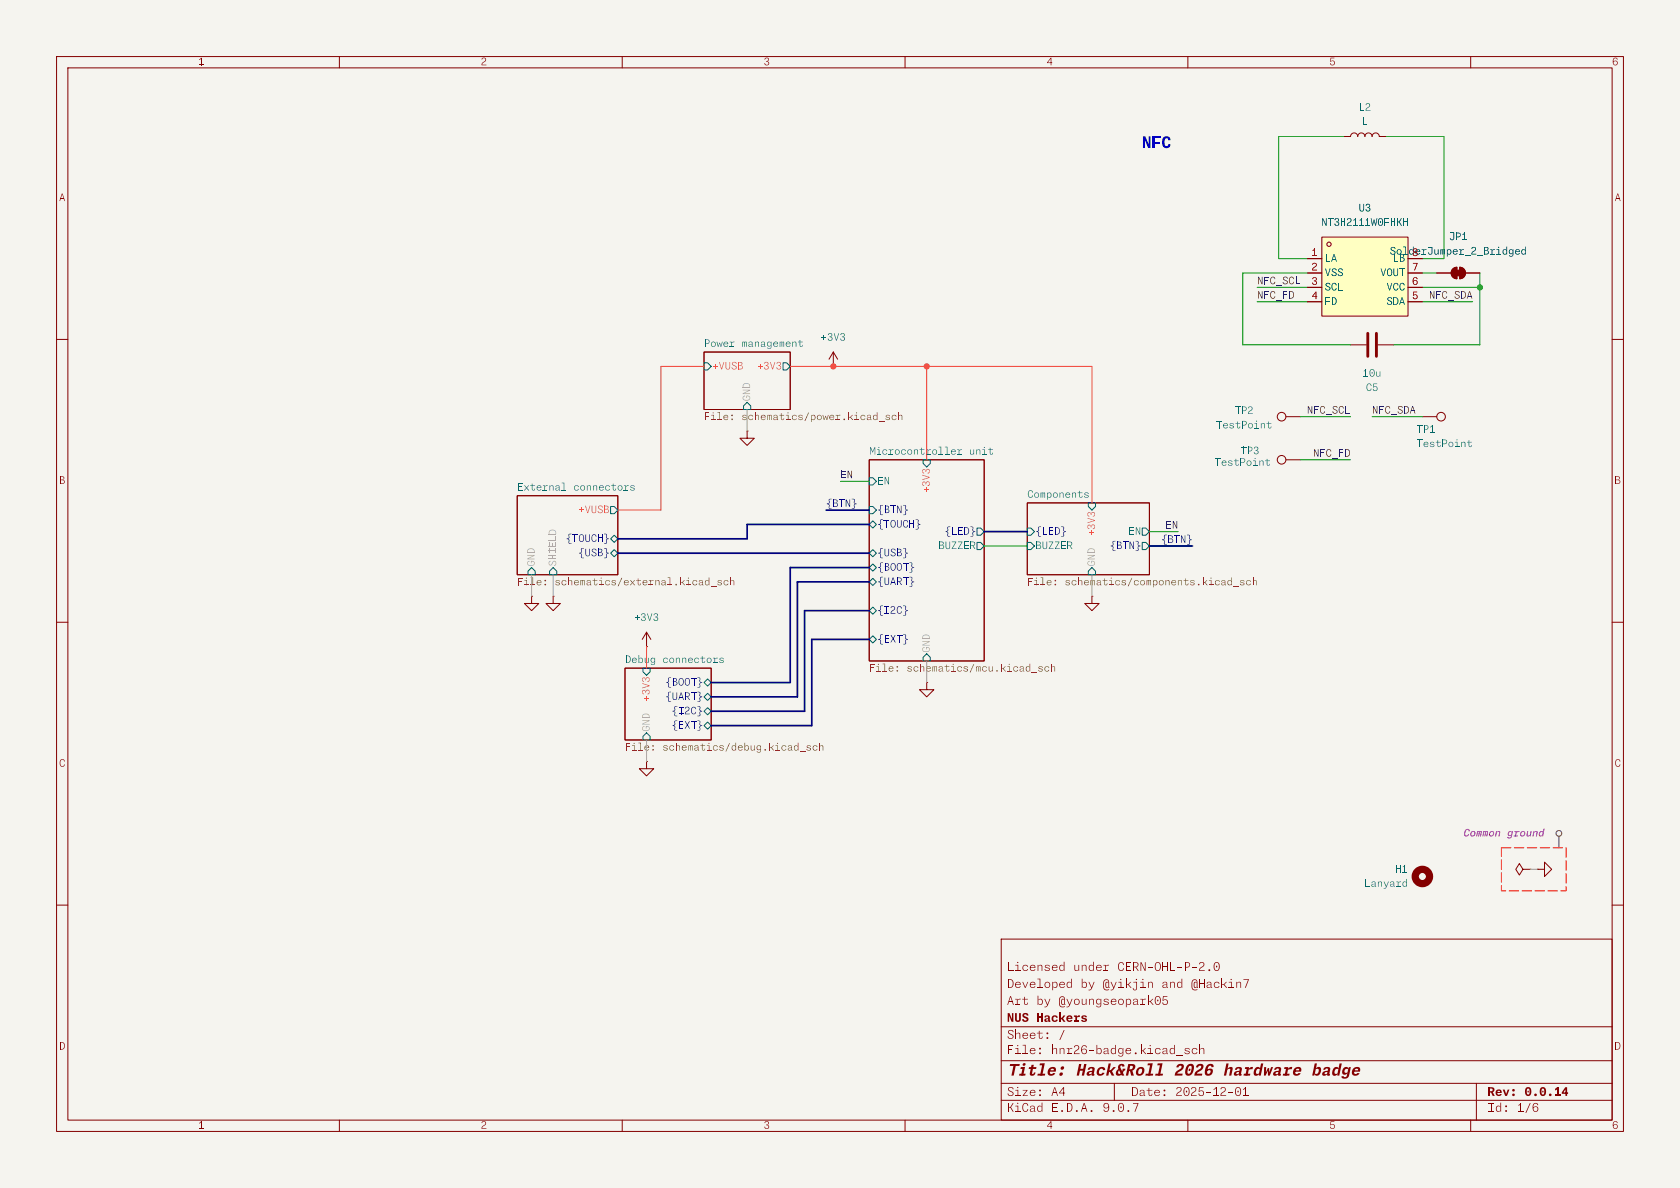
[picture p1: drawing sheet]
<svg xmlns="http://www.w3.org/2000/svg" width="297mm" height="210mm" viewBox="0 0 297 210" stroke-linecap="round" stroke-linejoin="round" font-family="sans-serif">
<path d="M0 0h297v210h-297z" fill="#f5f4ef" stroke="#f5f4ef" stroke-width=".18"/>
<g fill="none" stroke="#840000" stroke-width=".18">
<path d="M10 10h277v190h-277zM12 12h273v186h-273zM60 10v2M110 10v2M160 10v2M210 10v2M260 10v2M10 60h2M285 60h2M10 110h2M285 110h2M10 160h2"/>
<path d="M177 166h108v32h-108zM285 160h2M60 198v2M110 198v2M160 198v2M210 198v2M260 198v2"/>
</g>
<g fill="#840000">
<path d="M218.5 192.3a.57 .57 0 0 1 .7 0 .57 .57 0 0 1 .2 .7 .58 .58 0 0 1-.5 .8 .58 .58 0 0 1-.6-.8h.2a.43 .43 0 0 0 .1 .5 .43 .43 0 0 0 .6-.1l.1-.4a.43 .43 0 0 0-.2-.6 .43 .43 0 0 0-.5 .1l-.1 .5h-.2z"/>
<path d="M219.7 192.5l.5-.3-.2 .3-.3 .1z"/>
<path d="M220.1 192.2h.1v1.5h-.1z"/>
<path d="M219.7 193.6h1v.1h-1z"/>
<circle cx="205.9" cy="193.6" r=".17"/>
<circle cx="205.9" cy="192.8" r=".17"/>
<circle cx="218.9" cy="192.9" r=".15"/>
</g>
<path d="M177 194.5h108" fill="none" stroke="#840000" stroke-width=".18"/>
<g fill="#840000">
<path d="M200.3 195h1l-.6 1.5h-.1l.6-1.4h-.9z"/>
<circle cx="193" cy="196.4" r=".17"/>
</g>
<path d="M177 191.5h108" fill="none" stroke="#840000" stroke-width=".18"/>
<g fill="#840000">
<path d="M276.7 192.2h.3v1.5h-.3l.1-1.2-.5 .6h.9v.3h-1.1v-.3z"/>
<path d="M271.1 195.1l.6-.1 .2 .3-.1 .1a.37 .37 0 0 0-.5-.3 .37 .37 0 0 0-.2 .5v.1a.45 .45 0 0 0 0 .6 .45 .45 0 0 0 .6 .1 .41 .41 0 0 0-.1-.7 .41 .41 0 0 0-.6 .3 .5 .5 0 0 1 .8-.2 .5 .5 0 0 1-.1 .8 .5 .5 0 0 1-.7-.4l-.1-.6z"/>
<circle cx="183.9" cy="193.6" r=".17"/>
<circle cx="183.9" cy="192.8" r=".17"/>
<circle cx="266.3" cy="196.4" r=".17"/>
<circle cx="266.3" cy="195.6" r=".17"/>
</g>
<path d="M177 187.5h108" fill="none" stroke="#840000" stroke-width=".18"/>
<g fill="#840000">
<path d="M185.5 188.8a.64 .64 0 0 1 .8-.2 .64 .64 0 0 1 .3 .8h-1.1l.1-.2 .7 .1a.32 .32 0 0 0-.3-.4 .32 .32 0 0 0-.3 .3 .36 .36 0 0 0 0 .6 .36 .36 0 0 0 .5-.1h.4a.74 .74 0 0 1-1.2 .4 .74 .74 0 0 1 .1-1.3z"/>
<path d="M204.3 189.8h1.3l-.1 .3h-1.3z"/>
<path d="M204.7 188h.8l-.4 2.1h-.4l.4-1.9v.1h-.5z"/>
<path d="M228.9 188.8a.64 .64 0 0 1 .8-.2 .64 .64 0 0 1 .3 .8h-1.1v-.2l.8 .1a.32 .32 0 0 0-.3-.4 .32 .32 0 0 0-.4 .3 .36 .36 0 0 0 0 .6 .36 .36 0 0 0 .6-.1h.3a.74 .74 0 0 1-1.1 .4 .74 .74 0 0 1 .1-1.3z"/>
<path d="M182.2 185.4l.6-.1 .2 .5h-.9v-.1h.8a.41 .41 0 0 0-.5-.3 .41 .41 0 0 0-.3 .5 .41 .41 0 0 0 .5 .3l.4-.1a.55 .55 0 0 1-.8 .1 .55 .55 0 0 1 0-.8z"/>
<path d="M208 186.6h1.1v.1h-1.1z"/>
<path d="M209.5 185.4l.5-.1 .3 .3-.3-.2a.23 .23 0 0 0-.3-.1 .23 .23 0 0 0-.1 .3l.2 .1a.36 .36 0 0 1 .5 .4 .36 .36 0 0 1-.5 .2l-.3-.1-.1-.2h.1a.32 .32 0 0 0 .4 .3 .32 .32 0 0 0 .2-.4l-.3-.1a.3 .3 0 0 1-.3-.1 .3 .3 0 0 1 0-.3z"/>
<path d="M210.9 185.4l.5-.1 .3 .2-.1 .1a.39 .39 0 0 0-.6-.1 .39 .39 0 0 0 0 .6 .39 .39 0 0 0 .6-.1h.1a.55 .55 0 0 1-.9 .2 .55 .55 0 0 1 .1-.8z"/>
<path d="M212.1 184.7h.1v1.6h-.1z"/>
<path d="M212.2 185.4l.3-.1 .3 .1 .1 .9h-.1v-.7a.31 .31 0 0 0-.3-.2 .31 .31 0 0 0-.3 .2z"/>
<circle cx="187.6" cy="189.9" r=".31"/>
<circle cx="187.8" cy="188.8" r=".31"/>
<circle cx="183.9" cy="186.2" r=".17"/>
<circle cx="183.9" cy="185.4" r=".17"/>
</g>
<path d="M177 181.5h108" fill="none" stroke="#840000" stroke-width=".18"/>
<g fill="#840000">
<path d="M191.2 179.6l.5-.1 .4 .1v.2l-.6-.1 .2 .2a.38 .38 0 0 1 .5 .4 .38 .38 0 0 1-.6 .4 .41 .41 0 0 1-.5-.4l.7 .1v-.1l-.2-.1a.35 .35 0 0 1-.4-.2 .35 .35 0 0 1 0-.4z"/>
<path d="M181.1 176.2h.1v1.1a.22 .22 0 0 0 .2 .2 .22 .22 0 0 0 .2-.3h.1a.34 .34 0 0 1-.3 .5 .34 .34 0 0 1-.3-.4z"/>
<path d="M180.7 176.6h1v.1h-1z"/>
<path d="M205.6 176.1h.8v.1h-.7l-.1 .6a.49 .49 0 0 1 .8 .2 .49 .49 0 0 1-.3 .7 .49 .49 0 0 1-.6-.5h.1a.38 .38 0 0 0 .6 .2 .38 .38 0 0 0 .1-.5 .38 .38 0 0 0-.6 0h-.2z"/>
<path d="M189.4 173h.1v1.6l-.1-.2z"/>
<path d="M188.7 173.7l.4-.1 .3 .1v.2a.38 .38 0 0 0-.6-.1 .38 .38 0 0 0 0 .6 .38 .38 0 0 0 .6-.1 .46 .46 0 0 1-.7 .3 .46 .46 0 0 1-.1-.7z"/>
<path d="M201.6 174.5h.9v.1h-.9z"/>
<path d="M203 173.6l.1 .1v.9h-.1z"/>
<path d="M203.1 173.7l.3-.1 .3 .1 .1 .9h-.1v-.7a.31 .31 0 0 0-.3-.2 .31 .31 0 0 0-.3 .2z"/>
<path d="M188.1 170h.1v1.6l-.1-.2z"/>
<path d="M187.4 170.7l.4-.1 .3 .1v.2a.38 .38 0 0 0-.6-.1 .38 .38 0 0 0 0 .6 .38 .38 0 0 0 .6-.1 .46 .46 0 0 1-.7 .3 .46 .46 0 0 1-.1-.7z"/>
<path d="M195.5 170.7l.6-.1v.1l-.6 .2z"/>
<path d="M195.1 171.5h.8v.1h-.8z"/>
<path d="M214.7 170.2a.57 .57 0 0 1 .7 0 .57 .57 0 0 1 .2 .7 .58 .58 0 0 1-.5 .8 .58 .58 0 0 1-.5-.8h.1a.43 .43 0 0 0 .1 .5 .43 .43 0 0 0 .6-.1l.1-.4a.43 .43 0 0 0-.1-.6 .43 .43 0 0 0-.6 .1l-.1 .5h-.1z"/>
<circle cx="185.2" cy="183.5" r=".17"/>
<circle cx="185.2" cy="182.7" r=".17"/>
<circle cx="215.1" cy="170.8" r=".15"/>
</g>
<path d="M124.5 62.2h15.2v10.2h-15.2zM91.4 87.6h17.8v14h-17.8zM153.7 81.3h20.3v35.5h-20.3zM181.6 88.9h21.6v12.7h-21.6zM110.5 118.1h15.2v12.7h-15.2zM197 191.5v3M261 191.5v6.5" fill="none" stroke="#840000" stroke-width=".18"/>
<path d="M113.7 118.1h1.2v.6l-.6 .7-.6-.7zM113.7 130.2l.6-.7 .6 .7v.6h-1.2z" fill="none" stroke="#006464" stroke-width=".18"/>
<path d="M123.3 127.4l.5 .1v.5l.3 .2v.1l-.3 .2v.6l-.5 .1 .4-.2v-.3a.3 .3 0 0 1 0-.3 .3 .3 0 0 1 .3-.1h-.1a.57 .57 0 0 1-.2-.8z" fill="#000084"/>
<path d="M124.5 120.7l.6-.7 .6 .7-.6 .6zM124.5 123.2l.6-.6 .6 .6-.6 .6zM125.1 127.6l.6 .7-.6 .6-.6-.6z" fill="none" stroke="#006464" stroke-width=".18"/>
<path d="M123.3 124.8l.5 .1v.6l.3 .2v.1l-.3 .1v.6l-.5 .1 .4-.1v-.4a.3 .3 0 0 1 0-.3 .3 .3 0 0 1 .3-.1h-.1a.57 .57 0 0 1-.2-.7z" fill="#000084"/>
<path d="M124.5 125.7l.6-.6 .6 .6-.6 .7z" fill="none" stroke="#006464" stroke-width=".18"/>
<g fill="#006464">
<path d="M126 116.3h.4v.9h-.1l.1-.8z"/>
<path d="M126.4 116.4l.5-.1-.5 .2z"/>
<path d="M126 117.1h.8v.1h-.8z"/>
<path d="M127.2 116.4l.6-.1 .1 .2h-.1a.24 .24 0 0 0-.2-.2 .24 .24 0 0 0-.2 .3l.1 .1a.31 .31 0 0 1 .4 .3 .31 .31 0 0 1-.4 .2 .19 .19 0 0 1-.3-.1 .19 .19 0 0 1 0-.2 .27 .27 0 0 0 .3 .2 .27 .27 0 0 0 .3-.3l-.5-.1z"/>
</g>
<g fill="#725600">
<path d="M112.9 131.3h.4v1.4h-.1v-1.3z"/>
<path d="M114.1 131.8h.5l.2 .4h-.8v-.1l.7 .1a.36 .36 0 0 0-.5-.3 .36 .36 0 0 0-.2 .6 .36 .36 0 0 0 .5 0l.3-.1a.46 .46 0 0 1-.8 .2 .46 .46 0 0 1 .1-.8z"/>
<path d="M141 131.3h.1v1.4l-.1-.2z"/>
<path d="M140.5 131.8h.3l.3 .2a.32 .32 0 0 0-.5 0 .32 .32 0 0 0 0 .5 .32 .32 0 0 0 .5-.1 .39 .39 0 0 1-.6 .2 .39 .39 0 0 1-.1-.6z"/>
<path d="M141.4 132.9h1v.1h-1z"/>
<path d="M142.7 131.9l.5-.1 .2 .2h-.1a.24 .24 0 0 0-.3-.2 .24 .24 0 0 0-.2 .3h.2a.31 .31 0 0 1 .4 .4 .31 .31 0 0 1-.5 .2 .19 .19 0 0 1-.2-.1 .19 .19 0 0 1 0-.2 .27 .27 0 0 0 .3 .2 .27 .27 0 0 0 .2-.3l-.5-.1z"/>
<path d="M143.8 131.8h.4a.19 .19 0 0 1 .2 0 .19 .19 0 0 1 0 .3 .33 .33 0 0 0-.5-.1 .33 .33 0 0 0 0 .5 .33 .33 0 0 0 .5-.1h.1a.46 .46 0 0 1-.7 .2 .46 .46 0 0 1 0-.8z"/>
<path d="M144.8 131.3h.1v1.4h-.1z"/>
<path d="M144.9 131.9l.3-.1h.3v.9h-.1v-.8h-.3l-.2 .1z"/>
<circle cx="115.5" cy="132.5" r=".14"/>
<circle cx="115.5" cy="131.8" r=".14"/>
</g>
<path d="M91.4 87.6h17.8v14h-17.8z" fill="none" stroke="#840000" stroke-width=".18"/>
<path d="M107.9 89.5h.7l.6 .7-.6 .6h-.7zM107.9 95.3l.7-.7 .6 .7-.6 .6zM93.3 101l.7-.7 .6 .7v.6h-1.3zM97.8 100.3l.6 .7v.6h-1.2v-.6z" fill="none" stroke="#006464" stroke-width=".18"/>
<path d="M106.8 96.9l.5 .1v.6l.3 .1v.1l-.3 .2v.6l-.5 .1 .4-.2v-.3a.3 .3 0 0 1 0-.3 .3 .3 0 0 1 .3-.1h-.1a.57 .57 0 0 1-.2-.8z" fill="#000084"/>
<path d="M107.9 97.8l.7-.6 .6 .6-.6 .6z" fill="none" stroke="#006464" stroke-width=".18"/>
<g fill="#006464">
<path d="M98.3 85.9l.3-.1 .2 .1 .2 .8-.2-.1-.1-.7h-.3l-.2 .2z"/>
<path d="M98.2 86.3l.6-.1-.5 .3 .2 .1 .3-.1a.31 .31 0 0 1-.4 .2 .31 .31 0 0 1-.2-.4z"/>
<path d="M99.3 86.6h.8v.1h-.8z"/>
<path d="M99.3 85.3h.5v1.4h-.2l.1-1.3z"/>
<path d="M110.3 85.8h.4v.9h-.1v-.8z"/>
<path d="M110.6 85.9l.5-.1-.5 .3z"/>
<path d="M110.3 86.6h.7v.1h-.7z"/>
<path d="M111.5 85.9l.5-.1 .2 .2-.1 .1a.24 .24 0 0 0-.3-.3 .24 .24 0 0 0-.2 .3l.2 .1a.31 .31 0 0 1 .4 .3 .31 .31 0 0 1-.5 .2 .19 .19 0 0 1-.2-.1 .19 .19 0 0 1 0-.2 .27 .27 0 0 0 .3 .3 .27 .27 0 0 0 .2-.3l-.5-.2z"/>
</g>
<g fill="#725600">
<path d="M93.8 102.1h.4v1.4h-.1l.1-1.3z"/>
<path d="M95 102.6h.5l.2 .4h-.8v-.1h.7a.36 .36 0 0 0-.5-.2 .36 .36 0 0 0-.1 .5 .36 .36 0 0 0 .5 .1l.2-.1a.46 .46 0 0 1-.7 .2 .46 .46 0 0 1 0-.8z"/>
<path d="M122.6 102.6h.4a.19 .19 0 0 1 .2 0 .19 .19 0 0 1 0 .3 .33 .33 0 0 0-.6-.1 .33 .33 0 0 0 .1 .5 .33 .33 0 0 0 .5-.1h.1a.46 .46 0 0 1-.8 .2 .46 .46 0 0 1 .1-.8z"/>
<path d="M123.6 102.6l.3-.1 .3 .1 .2 .9-.2-.1-.1-.7-.3-.1-.2 .2z"/>
<path d="M123.6 103.1l.6-.1-.6 .2 .2 .2 .4-.1a.31 .31 0 0 1-.4 .2 .31 .31 0 0 1-.2-.4z"/>
<path d="M125.3 102.1h.1v1.4l-.1-.2z"/>
<path d="M124.7 102.6h.4l.2 .2a.32 .32 0 0 0-.5 0 .32 .32 0 0 0 0 .4 .32 .32 0 0 0 .5 0 .39 .39 0 0 1-.5 .2 .39 .39 0 0 1-.2-.6z"/>
<path d="M125.7 103.7h.9v.1h-.9z"/>
<path d="M126.9 102.6h.5l.2 .1-.1 .1a.24 .24 0 0 0-.3-.2 .24 .24 0 0 0-.1 .3h.1a.31 .31 0 0 1 .4 .4 .31 .31 0 0 1-.5 .2 .19 .19 0 0 1-.2-.1 .19 .19 0 0 1 0-.2 .27 .27 0 0 0 .3 .2 .27 .27 0 0 0 .3-.3l-.6-.1z"/>
<path d="M128.1 102.6h.4a.19 .19 0 0 1 .2 0 .19 .19 0 0 1 0 .3 .33 .33 0 0 0-.5-.1 .33 .33 0 0 0 0 .5 .33 .33 0 0 0 .5-.1h.1a.46 .46 0 0 1-.7 .2 .46 .46 0 0 1 0-.8z"/>
<path d="M129.1 102.1h.1v1.4h-.1z"/>
<path d="M129.2 102.7l.3-.2 .2 .1 .1 .9h-.1l-.1-.8h-.2l-.2 .1z"/>
<circle cx="96.4" cy="103.3" r=".14"/>
<circle cx="96.4" cy="102.6" r=".14"/>
</g>
<path d="M181.6 88.9h21.6v12.7h-21.6z" fill="none" stroke="#840000" stroke-width=".18"/>
<path d="M181.6 95.9h.6l.7 .6-.7 .7h-.6zM192.4 88.9h1.3v.6l-.7 .7-.6-.7zM201.9 93.3h.7l.6 .7-.6 .6h-.7zM192.4 101l.6-.7 .7 .7v.6h-1.3z" fill="none" stroke="#006464" stroke-width=".18"/>
<path d="M200.8 95.6l.4 .1v.6l.4 .2v.1l-.4 .1v.6l-.4 .1 .3-.1v-.4a.3 .3 0 0 1 .1-.3 .3 .3 0 0 1 .3-.1h-.1a.57 .57 0 0 1-.3-.7z" fill="#000084"/>
<path d="M201.9 95.9h.7l.6 .6-.6 .7h-.7z" fill="none" stroke="#006464" stroke-width=".18"/>
<path d="M187.6 93.1l.5 .1v.6l.4 .1v.1l-.4 .2v.6l-.5 .1 .4-.2v-.3a.3 .3 0 0 1 0-.3 .3 .3 0 0 1 .3-.1 .57 .57 0 0 1-.3-.8z" fill="#000084"/>
<path d="M181.6 93.3h.6l.7 .7-.7 .6h-.6z" fill="none" stroke="#006464" stroke-width=".18"/>
<path d="M191.8 87.2l.5-.1 .1 .2a.24 .24 0 0 0-.3-.2 .24 .24 0 0 0-.2 .3l.1 .1a.31 .31 0 0 1 .5 .3 .31 .31 0 0 1-.5 .2 .19 .19 0 0 1-.3-.1 .19 .19 0 0 1 0-.2 .27 .27 0 0 0 .3 .2 .27 .27 0 0 0 .3-.3l-.5-.1z" fill="#006464"/>
<g fill="#725600">
<path d="M184 102.1h.4v1.4h-.1v-1.3z"/>
<path d="M185.2 102.6h.5l.2 .4h-.8v-.1h.7a.36 .36 0 0 0-.5-.2 .36 .36 0 0 0-.2 .5 .36 .36 0 0 0 .6 .1l.2-.1a.46 .46 0 0 1-.7 .2 .46 .46 0 0 1 0-.8z"/>
<path d="M216 102.6l.3-.1 .3 .1 .1 .9-.2-.1v-.7l-.3-.1-.3 .2z"/>
<path d="M215.9 103.1l.6-.1-.5 .2 .2 .2 .3-.1a.31 .31 0 0 1-.3 .2 .31 .31 0 0 1-.3-.4z"/>
<path d="M217.7 102.1h.1v1.4l-.1-.2z"/>
<path d="M217.1 102.6h.4l.2 .2a.32 .32 0 0 0-.5 0 .32 .32 0 0 0 0 .4 .32 .32 0 0 0 .5 0 .39 .39 0 0 1-.6 .2 .39 .39 0 0 1-.1-.6z"/>
<path d="M218 103.7h1v.1h-1z"/>
<path d="M219.3 102.6h.5l.2 .1-.1 .1a.24 .24 0 0 0-.3-.2 .24 .24 0 0 0-.2 .3h.2a.31 .31 0 0 1 .4 .4 .31 .31 0 0 1-.5 .2 .19 .19 0 0 1-.2-.1 .19 .19 0 0 1 0-.2 .27 .27 0 0 0 .3 .2 .27 .27 0 0 0 .2-.3l-.5-.1z"/>
<path d="M220.4 102.6h.4a.19 .19 0 0 1 .3 0 .19 .19 0 0 1-.1 .3 .33 .33 0 0 0-.5-.1 .33 .33 0 0 0 0 .5 .33 .33 0 0 0 .5-.1h.1a.46 .46 0 0 1-.7 .2 .46 .46 0 0 1 0-.8z"/>
<path d="M221.5 102.1h.1v1.4h-.1z"/>
<path d="M221.6 102.7l.2-.2 .3 .1 .1 .9h-.1l-.1-.8h-.3l-.1 .1z"/>
<circle cx="186.6" cy="103.3" r=".14"/>
<circle cx="186.6" cy="102.6" r=".14"/>
</g>
<path d="M153.7 81.3h20.3v35.5h-20.3z" fill="none" stroke="#840000" stroke-width=".18"/>
<path d="M153.7 84.5h.6l.6 .6-.6 .6h-.6zM163.2 81.3h1.3v.6l-.7 .7-.6-.7zM172.7 95.9h.7l.6 .6-.6 .7h-.7zM163.8 115.6l.7 .6v.6h-1.3v-.6z" fill="none" stroke="#006464" stroke-width=".18"/>
<path d="M159.7 107l.4 .1v.6l.4 .2v.1l-.4 .2v.6h-.4l.3-.1v-.3a.3 .3 0 0 1 .1-.4 .3 .3 0 0 1 .3 0l-.1-.1a.57 .57 0 0 1-.3-.7z" fill="#000084"/>
<path d="M153.7 92.7l.6-.6 .6 .6-.6 .6zM153.7 108l.6-.7 .6 .7-.6 .6z" fill="none" stroke="#006464" stroke-width=".18"/>
<path d="M159.7 89.3l.4 .1v.5l.4 .2v.1l-.4 .2v.6l-.4 .1 .3-.2v-.3a.3 .3 0 0 1 .1-.3 .3 .3 0 0 1 .3-.1h-.1a.57 .57 0 0 1-.3-.8z" fill="#000084"/>
<path d="M153.7 89.5h.6l.6 .7-.6 .6h-.6zM154.3 99.7l.6 .6-.6 .7-.6-.7z" fill="none" stroke="#006464" stroke-width=".18"/>
<path d="M159.7 96.9l.4 .1v.6l.4 .1v.1l-.4 .2v.6l-.4 .1 .3-.2v-.3a.3 .3 0 0 1 .1-.3 .3 .3 0 0 1 .3-.1h-.1a.57 .57 0 0 1-.3-.8z" fill="#000084"/>
<path d="M153.7 97.8l.6-.6 .6 .6-.6 .6z" fill="none" stroke="#006464" stroke-width=".18"/>
<path d="M171.6 93.1l.4 .1v.6l.4 .1v.1l-.4 .2v.6l-.4 .1 .3-.2v-.3a.3 .3 0 0 1 .1-.3 .3 .3 0 0 1 .3-.1h-.1a.57 .57 0 0 1-.3-.8z" fill="#000084"/>
<path d="M172.7 93.3h.7l.6 .7-.6 .6h-.7zM153.7 102.9l.6-.7 .6 .7-.6 .6z" fill="none" stroke="#006464" stroke-width=".18"/>
<path d="M159.7 112.1l.4 .1v.6l.4 .2v.1l-.4 .1v.6l-.4 .1 .3-.1v-.4a.3 .3 0 0 1 .1-.3 .3 .3 0 0 1 .3-.1h-.1a.57 .57 0 0 1-.3-.7z" fill="#000084"/>
<path d="M153.7 113l.6-.6 .6 .6-.6 .7z" fill="none" stroke="#006464" stroke-width=".18"/>
<g fill="#006464">
<path d="M165.9 80.3h.8v.1h-.8z"/>
<path d="M165.9 79h.5v1.4h-.1v-1.3z"/>
<path d="M167.1 80.3h.7v.1h-.7z"/>
<path d="M167.1 79h.4v1.4h-.1v-1.3z"/>
<path d="M168.3 79.5h.5l.2 .4h-.8v-.1h.7a.36 .36 0 0 0-.5-.2 .36 .36 0 0 0-.2 .5 .36 .36 0 0 0 .5 .1l.3-.1a.46 .46 0 0 1-.8 .2 .46 .46 0 0 1 .1-.8z"/>
<path d="M169.2 79.5h.4v.9h-.1v-.9z"/>
<path d="M169.6 79.6l.5-.2-.5 .3z"/>
<path d="M169.2 80.3h.8v.1h-.8z"/>
<path d="M175 79.2h.1v1l.3 .1 .1-.3a.26 .26 0 0 1-.3 .4 .26 .26 0 0 1-.2-.4z"/>
<path d="M174.7 79.5h.8h-.8z"/>
</g>
<g fill="#725600">
<path d="M156 117.3h.5v1.4h-.1v-1.3z"/>
<path d="M157.2 117.9l.6-.1 .1 .4h-.7v-.1l.6 .1a.36 .36 0 0 0-.5-.2 .36 .36 0 0 0-.1 .5 .36 .36 0 0 0 .5 .1l.2-.1a.46 .46 0 0 1-.7 .1 .46 .46 0 0 1 0-.7z"/>
<path d="M182 117.3h.1v1.4l-.1-.2z"/>
<path d="M181.5 117.9l.3-.1 .2 .3a.32 .32 0 0 0-.4-.1 .32 .32 0 0 0 0 .5 .32 .32 0 0 0 .4-.1 .39 .39 0 0 1-.5 .3 .39 .39 0 0 1-.1-.6z"/>
<path d="M182.4 118.9h.9v.1h-.9z"/>
<path d="M183.6 117.9l.6-.1 .1 .2h-.1a.24 .24 0 0 0-.2-.2 .24 .24 0 0 0-.2 .3l.1 .1a.31 .31 0 0 1 .4 .3 .31 .31 0 0 1-.4 .2 .19 .19 0 0 1-.3-.1 .19 .19 0 0 1 0-.2 .27 .27 0 0 0 .3 .3 .27 .27 0 0 0 .3-.3l-.5-.2z"/>
<path d="M184.8 117.9l.4-.1a.19 .19 0 0 1 .2 .1 .19 .19 0 0 1 0 .2 .33 .33 0 0 0-.5-.1 .33 .33 0 0 0 0 .5 .33 .33 0 0 0 .5-.1h.1a.46 .46 0 0 1-.7 .2 .46 .46 0 0 1 0-.7z"/>
<path d="M185.8 117.3h.1v1.4h-.1z"/>
<path d="M185.9 117.9l.3-.1 .3 .1v.8h-.1v-.8h-.3l-.2 .2z"/>
<circle cx="158.6" cy="118.6" r=".14"/>
<circle cx="158.6" cy="117.9" r=".14"/>
</g>
<path d="M124.5 62.2h15.2v10.2h-15.2z" fill="none" stroke="#840000" stroke-width=".18"/>
<path d="M124.5 64.1h.6l.6 .7-.6 .6h-.6zM131.4 71.8l.7-.7 .6 .7v.6h-1.3zM138.4 64.1h.7l.6 .7-.6 .6h-.7z" fill="none" stroke="#006464" stroke-width=".18"/>
<g fill="#725600">
<path d="M126.8 72.9h.5v1.3h-.1v-1.2z"/>
<path d="M128 73.4h.6l.1 .4h-.7v-.1h.6a.36 .36 0 0 0-.5-.2 .36 .36 0 0 0-.1 .5 .36 .36 0 0 0 .5 .1l.2-.1a.46 .46 0 0 1-.7 .2 .46 .46 0 0 1 0-.8z"/>
<path d="M153.3 73.4l.3-.1 .3 .1 .2 .8h-.2l-.1-.7-.3-.1-.2 .2z"/>
<path d="M155 72.9h.1v1.3l-.1-.1z"/>
<path d="M154.5 73.4l.3-.1 .2 .3a.32 .32 0 0 0-.4 0 .32 .32 0 0 0 0 .4 .32 .32 0 0 0 .4 0 .39 .39 0 0 1-.5 .2 .39 .39 0 0 1-.1-.6z"/>
<path d="M155.4 74.5h.9v.1h-.9z"/>
<path d="M156.6 73.4h.6l.1 .1-.1 .1a.24 .24 0 0 0-.2-.3 .24 .24 0 0 0-.2 .4h.1a.31 .31 0 0 1 .4 .4 .31 .31 0 0 1-.5 .2 .19 .19 0 0 1-.2-.1 .19 .19 0 0 1 0-.2 .27 .27 0 0 0 .3 .2 .27 .27 0 0 0 .3-.3l-.5-.2z"/>
<path d="M157.8 73.4l.4-.1a.19 .19 0 0 1 .2 .1 .19 .19 0 0 1 0 .2 .33 .33 0 0 0-.5 0 .33 .33 0 0 0 0 .5 .33 .33 0 0 0 .5-.1h.1a.46 .46 0 0 1-.7 .2 .46 .46 0 0 1 0-.8z"/>
<path d="M158.8 72.9h.1v1.3h-.1z"/>
<path d="M158.9 73.5l.3-.2 .3 .1v.8h-.1v-.7l-.3-.1-.2 .2z"/>
<circle cx="129.4" cy="74.1" r=".14"/>
<circle cx="129.4" cy="73.4" r=".14"/>
</g>
<g fill="none" stroke="#840000" stroke-width=".18">
<path d="M227.3 81.3h2.6M114.3 114.3h.1M114.3 111.8l-.8 1.2M114.3 111.8l.8 1.2M114.3 111.8v2.5M193 105.4v1.3h1.3l-1.3 1.3-1.2-1.3h1.2M193 105.4h.1"/>
<circle cx="226.6" cy="81.3" r=".76"/>
</g>
<g fill="#006464">
<path d="M222.7 81.5l.3-.1 .3 .1 .1 .8h-.1l-.1-.8h-.3l-.2 .2z"/>
<path d="M223.9 81.1h.2v1l.2 .1 .1-.2a.26 .26 0 0 1-.2 .4 .26 .26 0 0 1-.3-.4z"/>
<path d="M223.7 81.4h.8v.1h-.8z"/>
</g>
<g fill="none" stroke="#840000" stroke-width=".18">
<path d="M147.3 64.8h.1M147.3 62.2l-.7 1.3M147.3 62.2l.8 1.3M147.3 62.2v2.6M227.3 73.7h2.6"/>
<circle cx="226.6" cy="73.7" r=".76"/>
</g>
<g fill="#006464">
<path d="M223 74.9l.3-.1 .3 .1v.8h-.1v-.8h-.3l-.2 .2z"/>
<path d="M224.2 74.5h.1v1l.3 .1 .1-.2a.26 .26 0 0 1-.3 .4 .26 .26 0 0 1-.2-.4z"/>
<path d="M223.9 74.8h.9v.1h-.9z"/>
</g>
<path d="M233.7 41.9h15.2v14h-15.2z" fill="#ffffc2"/>
<g fill="none" stroke="#840000" stroke-width=".18">
<path d="M237.5 24.1h1.3a.64 .64 0 0 1 .6-.6 .64 .64 0 0 1 .6 .6 .64 .64 0 0 1 .7-.6 .64 .64 0 0 1 .6 .6 .64 .64 0 0 1 .6-.6 .64 .64 0 0 1 .7 .6 .64 .64 0 0 1 .6-.6 .64 .64 0 0 1 .6 .6h1.3M231.1 45.7h2.6M231.1 48.3h2.6M231.1 50.8h2.6M231.1 53.3h2.6M233.7 41.9h15.2v14h-15.2zM248.9 48.3h2.6M248.9 50.8h2.6M248.9 53.3h2.6M238.8 61h2.8M243.6 61h2.8M251.5 73.7h2.5"/>
<path d="M271.8 153.7h1.2v-1.3l1.3 1.3-1.3 1.2v-1.2M271.8 153.7h.1"/>
<circle cx="235" cy="43.2" r=".38"/>
<circle cx="254.8" cy="73.7" r=".76"/>
</g>
<path d="M241.8 58.9v4.1M243.3 58.9v4.1" fill="none" stroke="#840000" stroke-width=".51"/>
<g fill="#006464">
<path d="M258.4 78.2l.3-.1 .3 .1 .1 .8h-.1l-.1-.8h-.3l-.2 .2z"/>
<path d="M259.6 77.8h.1l.1 1 .2 .1 .1-.2a.26 .26 0 0 1-.2 .4 .26 .26 0 0 1-.3-.4z"/>
<path d="M259.3 78.1h.9v.1h-.9z"/>
</g>
<path d="M254 48.3h2.5M256.8 47.5l.8-.3v2.1a1.02 1.02 0 0 1-1-.7 1.02 1.02 0 0 1 .2-1.1zM258.1 47.2a1.02 1.02 0 0 1 1 1.1 1.02 1.02 0 0 1-1 1zM259.1 48.3h2.5M94 105.4v1.3h1.2l-1.2 1.3-1.3-1.3h1.3M94 105.4h.1M97.8 105.4v1.3h1.3l-1.3 1.3-1.3-1.3h1.3M97.8 105.4h.1M114.3 134.6v1.3h1.3l-1.3 1.3-1.3-1.3h1.3M114.3 134.6h.1M163.8 120.7v1.2h1.3l-1.3 1.3-1.2-1.3h1.2M163.8 120.7h.1" fill="none" stroke="#840000" stroke-width=".18"/>
<g fill="#840000" stroke="#840000" stroke-width=".18">
<path d="M257.3 47.8h1v1h-1z"/>
<path d="M258.1 47.2a1.02 1.02 0 0 1 1 1.1 1.02 1.02 0 0 1-1 1z"/>
<path d="M256.8 47.5l.8-.3v2.1a1.02 1.02 0 0 1-1-.7 1.02 1.02 0 0 1 .2-1.1z"/>
</g>
<g fill="#006464">
<path d="M266.3 43.6h.1v1.4l-.1-.2z"/>
<path d="M265.8 44.2l.3-.1 .2 .2a.32 .32 0 0 0-.4 0 .32 .32 0 0 0 0 .5 .32 .32 0 0 0 .4-.1 .39 .39 0 0 1-.5 .2 .39 .39 0 0 1-.1-.6z"/>
<path d="M266.9 44.2l.3-.1 .2 .2a.31 .31 0 0 0-.4 0 .31 .31 0 0 0 0 .4 .31 .31 0 0 0 .4-.1 .4 .4 0 0 1-.6 .2 .4 .4 0 0 1 .1-.6z"/>
<path d="M267.4 44.1l.1 .9-.3 .3a.23 .23 0 0 1-.3 .1 .23 .23 0 0 1 0-.3l.2 .2a.28 .28 0 0 0 .3-.4z"/>
<path d="M268 44.2l.5-.1 .2 .4h-.8v-.1l.7 .1a.36 .36 0 0 0-.5-.2 .36 .36 0 0 0-.2 .5 .36 .36 0 0 0 .6 .1l.2-.2a.46 .46 0 0 1-.7 .2 .46 .46 0 0 1 0-.7z"/>
<path d="M269.6 43.6h.1v1.4l-.1-.2z"/>
<path d="M269.1 44.2l.3-.1 .2 .2a.32 .32 0 0 0-.4 0 .32 .32 0 0 0 0 .5 .32 .32 0 0 0 .4-.1 .39 .39 0 0 1-.5 .2 .39 .39 0 0 1-.1-.6z"/>
</g>
<path d="M132.1 76.2v1.3h1.2l-1.2 1.2-1.3-1.2h1.3M132.1 76.2h.1M269.2 153.7l-.6-1-.6 1 .6 1 .6-1h1.3M270.5 153.7h.1" fill="none" stroke="#840000" stroke-width=".18"/>
<circle cx="251.5" cy="154.9" r="1.27" fill="none" stroke="#840000" stroke-width="1.3"/>
<g fill="#006464">
<path d="M248.6 155.4h.1v1.3l-.1-.1z"/>
<path d="M248.1 155.9l.3-.1 .2 .3a.32 .32 0 0 0-.4 0 .32 .32 0 0 0 0 .4 .32 .32 0 0 0 .4 0 .39 .39 0 0 1-.5 .2 .39 .39 0 0 1-.1-.6z"/>
</g>
<g fill="none" stroke="#484848" stroke-width=".18">
<path d="M275.6 147.8v2.1"/>
<circle cx="275.6" cy="147.3" r=".51"/>
</g>
<g fill="#840084">
<path d="M272.9 146.5h.2l-.3 1.3h-.1z"/>
<path d="M272.2 147l.4-.1 .2 .2v.1a.32 .32 0 0 0-.5 0 .32 .32 0 0 0 .2 .5l.2-.1a.38 .38 0 0 1-.6 .2 .38 .38 0 0 1 0-.6z"/>
</g>
<path d="M265.4 149.9h11.5v7.6h-11.5v-7.6" fill="none" stroke="#f00" stroke-width=".18" stroke-dasharray="1.7 .6"/>
<g fill="#000084">
<path d="M209.8 94.5l.5 .1v.6l.4 .2v.1l-.4 .1v.6l-.5 .1 .4-.1v-.4a.3 .3 0 0 1 .1-.3 .3 .3 0 0 1 .3-.1h-.1a.57 .57 0 0 1-.3-.7z"/>
<path d="M150.6 88.2l.5 .1v.6l.3 .1v.1l-.3 .2v.6l-.5 .1 .4-.2v-.3a.3 .3 0 0 1 0-.3 .3 .3 0 0 1 .3-.1h-.1a.57 .57 0 0 1-.2-.8z"/>
</g>
<path d="M109.2 97.8h44.5M146 90.2h7.7M153.7 92.7h-21.6v2.6h-22.9M174 94h7.6M203.2 96.5h7.6M153.7 102.9h-12.7v20.3h-15.3M153.7 100.3h-14v20.4h-14M153.7 113h-10.2v15.3h-17.8M153.7 108h-11.5v17.7h-16.5" fill="none" stroke="#000084" stroke-width=".3"/>
<g fill="none" stroke="#009600" stroke-width=".18">
<path d="M237.5 24.1h-11.4v21.6h5M245.1 24.1h10.2v21.6h-3.8M222.2 53.3h8.9M222.2 50.8h8.9M231.1 48.3h-11.4v12.7h19.1M251.5 48.3h2.5M251.5 53.3h8.8M251.5 50.8h10.1M261.6 48.3v12.7h-15.2M229.9 73.7h8.9M242.6 73.7h8.9M148.6 85.1h5.1"/>
<path d="M174 96.5h7.6M203.2 94h5.1M229.9 81.3h8.9"/>
</g>
<path d="M124.5 64.8h-7.7v25.4h-7.6M139.7 64.8h53.3v24.1M163.8 64.8v16.5M114.3 114.3v3.8" fill="none" stroke="#f44336" stroke-width=".18"/>
<path d="M132.1 72.4v3.8M94 101.6v3.8M97.8 101.6v3.8M163.8 116.8v3.9M193 101.6v3.8M114.3 130.8v3.8M270.5 153.7h1.3" fill="none" stroke="#9e9e9e" stroke-width=".18"/>
<g fill="#006464">
<path d="M266.3 43.6h.1v1.4l-.1-.2z"/>
<path d="M265.8 44.2l.3-.1 .2 .2a.32 .32 0 0 0-.4 0 .32 .32 0 0 0 0 .5 .32 .32 0 0 0 .4-.1 .39 .39 0 0 1-.5 .2 .39 .39 0 0 1-.1-.6z"/>
<path d="M266.9 44.2l.3-.1 .2 .2a.31 .31 0 0 0-.4 0 .31 .31 0 0 0 0 .4 .31 .31 0 0 0 .4-.1 .4 .4 0 0 1-.6 .2 .4 .4 0 0 1 .1-.6z"/>
<path d="M267.4 44.1l.1 .9-.3 .3a.23 .23 0 0 1-.3 .1 .23 .23 0 0 1 0-.3l.2 .2a.28 .28 0 0 0 .3-.4z"/>
<path d="M268 44.2l.5-.1 .2 .4h-.8v-.1l.7 .1a.36 .36 0 0 0-.5-.2 .36 .36 0 0 0-.2 .5 .36 .36 0 0 0 .6 .1l.2-.2a.46 .46 0 0 1-.7 .2 .46 .46 0 0 1 0-.7z"/>
<path d="M269.6 43.6h.1v1.4l-.1-.2z"/>
<path d="M269.1 44.2l.3-.1 .2 .2a.32 .32 0 0 0-.4 0 .32 .32 0 0 0 0 .5 .32 .32 0 0 0 .4-.1 .39 .39 0 0 1-.5 .2 .39 .39 0 0 1-.1-.6z"/>
</g>
<path d="M231.1 48.3h2.6M231.1 45.7h2.6M231.1 50.8h2.6M231.1 53.3h2.6M248.9 48.3h2.6M248.9 50.8h2.6M248.9 53.3h2.6M254 48.3h2.5M259.1 48.3h2.5" fill="none" stroke="#840000" stroke-width=".18"/>
<g fill="#f44336" stroke="#f44336" stroke-width=".18">
<circle cx="147.3" cy="64.8" r=".46"/>
<circle cx="163.8" cy="64.8" r=".46"/>
</g>
<circle cx="261.6" cy="50.8" r=".46" fill="#009600" stroke="#009600" stroke-width=".18"/>
<text font-size="2.8" fill="#0000c2" x="201.9" y="26.7">NFC</text>
<g font-size="2.8" fill="#840000">
<text x="178" y="190.7">Title:</text>
<text x="190.1" y="190.7">Hack&amp;Roll</text>
<text x="207.5" y="190.7">2026</text>
<text x="216.2" y="190.7">hardware</text>
<text x="231.8" y="190.7">badge</text>
</g>
<g font-size="2.1" fill="#840000">
<text x="178" y="172.1">Licensed</text>
<text x="189.7" y="172.1">under</text>
<text x="197.5" y="172.1">CERN-OHL-P-2.0</text>
<text x="178" y="178.1">Art</text>
<text x="178" y="175.1">Developed</text>
<text x="183.2" y="178.1">by</text>
<text x="187.1" y="178.1">@youngseopark05</text>
<text x="191" y="175.1">by</text>
<text x="194.9" y="175.1">@yikjin</text>
<text x="205.3" y="175.1">and</text>
<text x="210.5" y="175.1">@Hackin7</text>
<text x="178" y="184.1">Sheet:</text>
<text x="178" y="181.1">NUS Hackers</text>
<text x="187.1" y="184.1">/</text>
<text x="178" y="186.8">File:</text>
<text x="185.8" y="186.8">hnr26-badge.kicad_sch</text>
<text x="178" y="197">KiCad</text>
<text x="178" y="194.2">Size:</text>
<text x="185.8" y="197">E.D.A.</text>
<text x="185.8" y="194.2">A4</text>
<text x="194.9" y="197">9.0.7</text>
<text x="200" y="194.2">Date:</text>
<text x="207.8" y="194.2">2025-12-01</text>
<text x="263" y="194.2">Rev:</text>
<text x="263" y="197">Id:</text>
<text x="268.2" y="197">1/6</text>
<text x="269.5" y="194.2">0.0.14</text>
</g>
<g font-size="1.8" fill="#840000">
<text x="35" y="11.9">1</text>
<text x="85" y="11.9">2</text>
<text x="135" y="11.9">3</text>
<text x="185" y="11.9">4</text>
<text x="235" y="11.9">5</text>
<text x="285" y="11.9">6</text>
<text x="10.4" y="35.9">A</text>
<text x="285.4" y="35.9">A</text>
<text x="245.7" y="45.3">SolderJumper_2_Bridged</text>
<text x="10.4" y="85.9">B</text>
<text x="285.4" y="85.9">B</text>
<text x="10.4" y="135.9">C</text>
<text x="285.4" y="135.9">C</text>
<text x="10.4" y="185.9">D</text>
<text x="285.4" y="185.9">D</text>
<text x="35" y="199.9">1</text>
<text x="85" y="199.9">2</text>
<text x="135" y="199.9">3</text>
<text x="185" y="199.9">4</text>
<text x="235" y="199.9">5</text>
<text x="285" y="199.9">6</text>
</g>
<g font-size="1.8" fill="#006464">
<text x="240.2" y="19.9">L2</text>
<text x="240.7" y="22.5">L</text>
<text x="233.6" y="40.3">NT3H2111W0FHKH</text>
<text x="240.2" y="37.7">U3</text>
<text x="234.2" y="46.6">LA</text>
<text x="246.2" y="46.6">LB</text>
<text x="256.2" y="42.8">JP1</text>
<text x="234.2" y="49.2">VSS</text>
<text x="234.2" y="51.7">SCL</text>
<text x="244" y="49.2">VOUT</text>
<text x="245.1" y="51.7">VCC</text>
<text x="234.2" y="54.2">FD</text>
<text x="245.1" y="54.2">SDA</text>
<text x="124.5" y="61.5">Power</text>
<text x="131.1" y="61.5">management</text>
<text x="145.1" y="60.6">+3V3</text>
<text x="240.9" y="66.9">10u</text>
<text x="241.5" y="69.5">C5</text>
<text x="215" y="76.1">TestPoint</text>
<text x="218.3" y="73.5">TP2</text>
<text x="250.4" y="76.8">TP1</text>
<text x="153.7" y="80.6">Microcontroller</text>
<text x="171.3" y="80.6">unit</text>
<text x="214.8" y="82.7">TestPoint</text>
<text x="219.3" y="80.6">TP3</text>
<text x="250.4" y="79.4">TestPoint</text>
<text x="91.4" y="86.9">External</text>
<text x="101.4" y="86.9">connectors</text>
<text x="155.1" y="86">EN</text>
<text x="181.6" y="88.2">Components</text>
<text x="199.5" y="94.9">EN</text>
<text x="165.9" y="97.4">BUZZER</text>
<text x="183.1" y="97.4">BUZZER</text>
<text x="112.1" y="110.1">+3V3</text>
<text x="110.5" y="117.4">Debug</text>
<text x="117.1" y="117.4">connectors</text>
<text x="246.7" y="154.6">H1</text>
<text x="241.2" y="157.1">Lanyard</text>
</g>
<g font-size="1.8" fill="#a90000">
<text x="231.9" y="45.5">1</text>
<text x="249.6" y="45.5">8</text>
<text x="231.9" y="48">2</text>
<text x="231.9" y="50.5">3</text>
<text x="231.9" y="53.1">4</text>
<text x="249.6" y="48">7</text>
<text x="249.6" y="50.5">6</text>
<text x="249.6" y="53.1">5</text>
</g>
<g font-size="1.8" fill="#0f0f0f">
<text x="222.2" y="50.5">NFC_SCL</text>
<text x="222.2" y="53">NFC_FD</text>
<text x="252.6" y="53">NFC_SDA</text>
<text x="231" y="73.3">NFC_SCL</text>
<text x="242.6" y="73.3">NFC_SDA</text>
<text x="232.1" y="80.9">NFC_FD</text>
<text x="148.6" y="84.7">EN</text>
<text x="206.1" y="93.6">EN</text>
</g>
<g font-size="1.8" fill="#f44336">
<text x="125.9" y="65.7">+VUSB</text>
<text x="133.8" y="65.7">+3V3</text>
<text x="164.7" y="87.1" transform="rotate(-90 164.7 87.1)">+3V3</text>
<text x="102.3" y="91.1">+VUSB</text>
<text x="193.9" y="94.8" transform="rotate(-90 193.9 94.8)">+3V3</text>
<text x="115.2" y="124" transform="rotate(-90 115.2 124)">+3V3</text>
</g>
<g font-size="1.8" fill="#9e9e9e">
<text x="133" y="70.9" transform="rotate(-90 133 70.9)">GND</text>
<text x="94.9" y="100.1" transform="rotate(-90 94.9 100.1)">GND</text>
<text x="98.7" y="100.1" transform="rotate(-90 98.7 100.1)">SHIELD</text>
<text x="193.9" y="100.1" transform="rotate(-90 193.9 100.1)">GND</text>
<text x="164.7" y="115.4" transform="rotate(-90 164.7 115.4)">GND</text>
<text x="115.2" y="129.3" transform="rotate(-90 115.2 129.3)">GND</text>
</g>
<g font-size="1.8" fill="#725600">
<text x="124.5" y="74.8">File:</text>
<text x="131.1" y="74.8">schematics/power.kicad_sch</text>
<text x="91.4" y="104">File:</text>
<text x="98.1" y="104">schematics/external.kicad_sch</text>
<text x="181.6" y="104">File:</text>
<text x="188.2" y="104">schematics/components.kicad_sch</text>
<text x="153.7" y="119.2">File:</text>
<text x="160.3" y="119.2">schematics/mcu.kicad_sch</text>
<text x="110.5" y="133.2">File:</text>
<text x="117.1" y="133.2">schematics/debug.kicad_sch</text>
</g>
<g font-size="1.8" fill="#000084">
<text x="146" y="89.8">{BTN}</text>
<text x="155.1" y="93.6">{TOUCH}</text>
<text x="155.1" y="91.1">{BTN}</text>
<text x="167" y="94.9">{LED}</text>
<text x="183.1" y="94.9">{LED}</text>
<text x="100" y="96.1">{TOUCH}</text>
<text x="102.3" y="98.7">{USB}</text>
<text x="155.1" y="101.2">{BOOT}</text>
<text x="155.1" y="98.7">{USB}</text>
<text x="196.2" y="97.4">{BTN}</text>
<text x="205.3" y="96.2">{BTN}</text>
<text x="155.1" y="103.8">{UART}</text>
<text x="155.1" y="108.8">{I2C}</text>
<text x="155.1" y="113.9">{EXT}</text>
<text x="117.7" y="121.5">{BOOT}</text>
<text x="117.7" y="124.1">{UART}</text>
<text x="118.8" y="129.2">{EXT}</text>
<text x="118.8" y="126.6">{I2C}</text>
</g>
<text font-size="1.8" fill="#840084" x="258.7" y="148.2">Common ground</text>
</svg>
